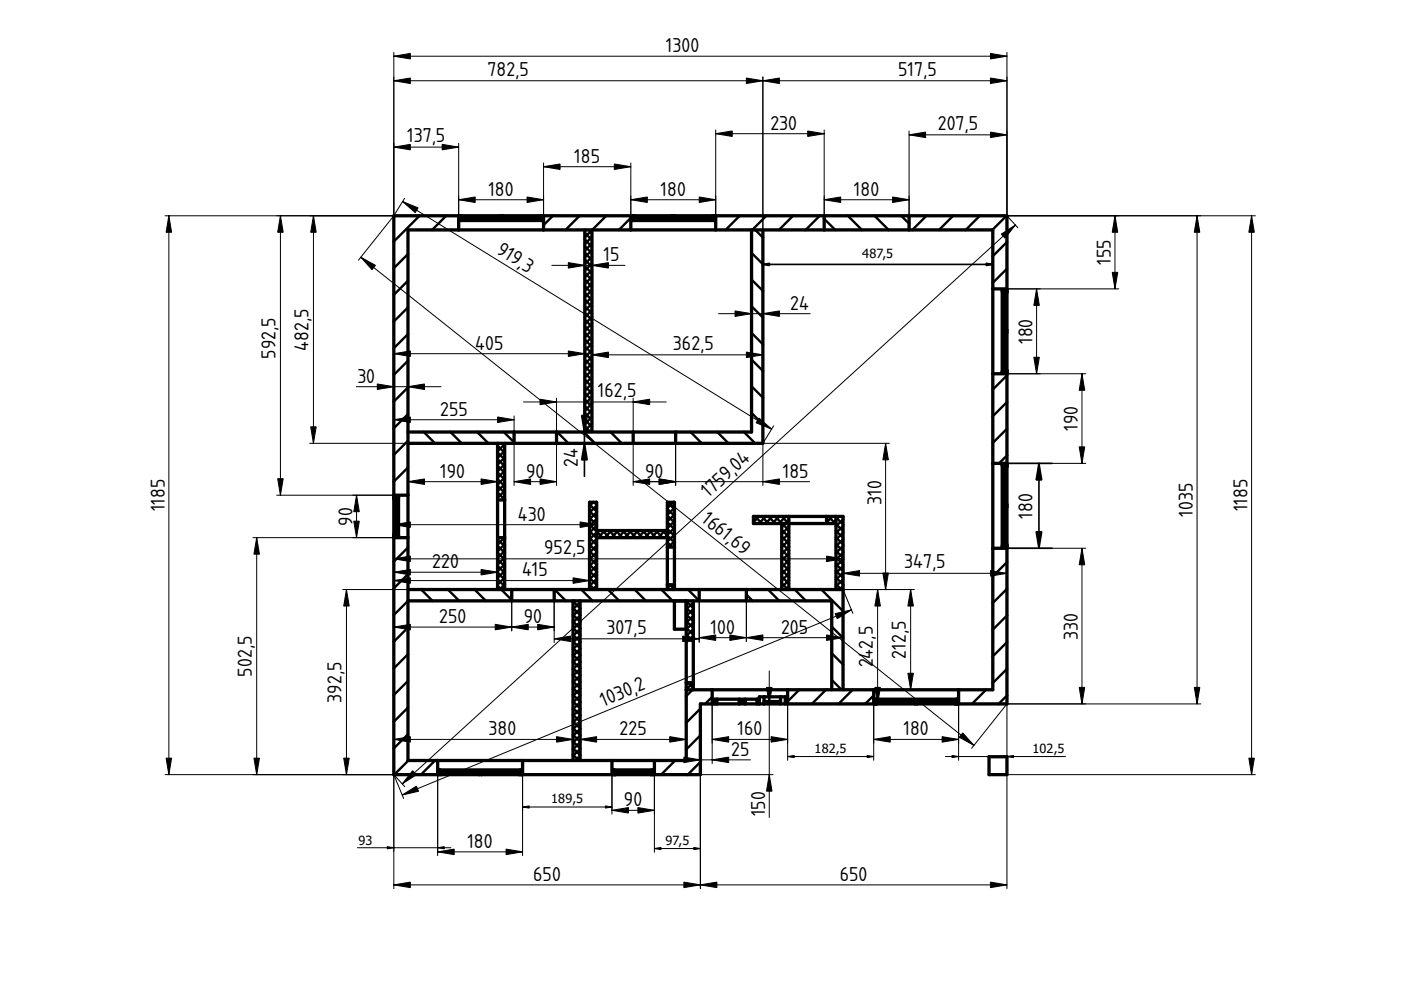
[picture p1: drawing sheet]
<svg xmlns="http://www.w3.org/2000/svg" width="297mm" height="210mm" viewBox="0 0 297 210" stroke-linecap="round" stroke-linejoin="round" font-family="sans-serif">
<path d="M86.5 53.9l-3 3M86.5 59.5l-3 3M89 45.7l-5.5 5.5M94.6 45.7l-3 3M86.5 65.2l-3 3M86.5 70.8l-3 3M86.5 76.5l-3 3M86.5 82.1l-3 3M86.5 87.8l-3 3M86.5 93.5l-3 3M86.5 99.1l-3 3M86.5 104.8l-.2 .2" fill="none" stroke="#000" stroke-width=".5"/>
<path d="M83.5 114h3v47.2h6.3v3h-9.3z" fill-rule="evenodd" fill="#fff"/>
<path d="M86.5 116.1l-3 3M86.5 121.7l-3 3M86.5 127.4l-3 3M86.5 133.1l-3 3M86.5 138.7l-3 3M86.5 144.4l-3 3M86.5 150l-3 3M86.5 155.7l-3 3M86.6 161.2l-3 3M92.2 161.2l-3 3" fill="none" stroke="#000" stroke-width=".5"/>
<g fill="#fff">
<path d="M126.5 114h15v11h-15z" fill-rule="evenodd"/>
<path d="M159.3 48.7h2.4v45.3h-18.5v-2.4h16.1z" fill-rule="evenodd"/>
</g>
<path d="M159.3 59.3l2.4 2.4M159.3 53.6l2.4 2.4M160.1 48.7l1.6 1.7M159.3 76.2l2.4 2.4M159.3 70.6l2.4 2.4M159.3 64.9l2.4 2.4M146.4 91.6l2.4 2.4M152.1 91.6l2.4 2.4M157.7 91.6l2.4 2.4M159.3 87.6l2.4 2.4M159.3 81.9l2.4 2.4" fill="none" stroke="#000" stroke-width=".5"/>
<g fill="#fff">
<path d="M167.2 111h10v14h-10z" fill-rule="evenodd"/>
<path d="M210.5 116.2h3v33h-10.3v-3h7.3z" fill-rule="evenodd"/>
</g>
<path d="M210.8 116.2l-.3 .3M213.5 119.2l-3 3M213.5 124.8l-3 3M213.5 130.5l-3 3M213.5 136.2l-3 3M203.4 146.2l-.2 .2M209.1 146.2l-3 3M213.5 141.8l-3 3M213.5 147.5l-1.8 1.7" fill="none" stroke="#000" stroke-width=".5"/>
<path d="M192.7 45.7h20.8v15.5h-3v-12.5h-17.8z" fill-rule="evenodd" fill="#fff"/>
<path d="M196.4 45.7l-3 3M202.1 45.7l-3 3M207.7 45.7l-3 3M213.4 45.7l-3 3M213.5 51.3l-3 3M213.5 57l-3 3" fill="none" stroke="#000" stroke-width=".5"/>
<path d="M158.2 125h20.5v21.2h-2.4v-18.8h-18.1z" fill-rule="evenodd" fill="#fff"/>
<path d="M158.2 126.1l1.4 1.3M162.8 125l2.4 2.4M168.5 125l2.4 2.4M174.2 125l4.5 4.6M176.3 138.5l2.4 2.4M176.3 132.8l2.4 2.4M176.3 144.2l2.1 2" fill="none" stroke="#000" stroke-width=".5"/>
<path d="M145.5 146.2h5.5v3h-2.5v15h-9.8v-3h6.8z" fill-rule="evenodd" fill="#fff"/>
<path d="M146.8 146.2l-1.3 1.4M148.5 150.2l-3 3M148.5 155.9l-3 3M151 147.7l-1.5 1.5M143.2 161.2l-3 3M148.5 161.6l-2.7 2.6" fill="none" stroke="#000" stroke-width=".5"/>
<path d="M117.5 125h30.7v2.4h-30.7z" fill-rule="evenodd" fill="#fff"/>
<path d="M117.6 125l2.4 2.4M123.2 125l2.4 2.4M128.9 125l2.4 2.4M134.6 125l2.4 2.4M140.2 125l2.4 2.4M145.9 125l2.3 2.4" fill="none" stroke="#000" stroke-width=".5"/>
<path d="M151.7 45.7h23v3h-23z" fill-rule="evenodd" fill="#fff"/>
<path d="M156.8 45.7l-3 3M162.5 45.7l-3 3M168.1 45.7l-3 3M173.8 45.7l-3 3" fill="none" stroke="#000" stroke-width=".5"/>
<path d="M124 48.7h1.5v42.8h-1.5z" fill-rule="evenodd" fill="#fff"/>
<g fill="none" stroke="#000" stroke-width=".5">
<path d="M124 59.3l1.5 1.5M124 57.9l1.5 1.5M124 56.5l1.5 1.5M124 55l1.5 1.5M124 53.6l1.5 1.5M124 52.2l1.5 1.5M124 50.8l1.5 1.5M124 49.4l1.5 1.5M124.1 48.7l-.1 .2M124.8 48.7l.7 .8M125.5 48.8l-1.5 1.5M125.5 50.2l-1.5 1.5"/>
<path d="M125.5 51.6l-1.5 1.5M125.5 53l-1.5 1.5M125.5 54.5l-1.5 1.5M125.5 55.9l-1.5 1.5M125.5 57.3l-1.5 1.5M125.5 58.7l-1.5 1.5M124 79.1l1.5 1.5M124 77.7l1.5 1.5M124 76.3l1.5 1.5M124 74.8l1.5 1.5M124 73.4l1.5 1.5M124 72l1.5 1.5"/>
<path d="M124 70.6l1.5 1.5M124 69.2l1.5 1.5M124 67.8l1.5 1.5M124 66.4l1.5 1.5M124 64.9l1.5 1.5M124 63.5l1.5 1.5M124 62.1l1.5 1.5M124 60.7l1.5 1.5M125.5 60.1l-1.5 1.5M125.5 61.5l-1.5 1.5M125.5 62.9l-1.5 1.5M125.5 64.4l-1.5 1.5"/>
<path d="M125.5 65.8l-1.5 1.5M125.5 67.2l-1.5 1.5M125.5 68.6l-1.5 1.5M125.5 70l-1.5 1.5M125.5 71.4l-1.5 1.5M125.5 72.8l-1.5 1.5M125.5 74.3l-1.5 1.5M125.5 75.7l-1.5 1.5M125.5 77.1l-1.5 1.5M125.5 78.5l-1.5 1.5M125.5 79.9l-1.5 1.5M124 90.4l1.1 1.1"/>
<path d="M124 89l1.5 1.5M124 87.6l1.5 1.5M124 86.2l1.5 1.5M124 84.7l1.5 1.5M124 83.3l1.5 1.5M124 81.9l1.5 1.5M124 80.5l1.5 1.5M125.5 81.3l-1.5 1.5M125.5 82.7l-1.5 1.5M125.5 84.2l-1.5 1.5M125.5 85.6l-1.5 1.5M125.5 87l-1.5 1.5"/>
<path d="M125.5 88.4l-1.5 1.5M125.5 89.8l-1.5 1.5M125.5 91.2l-.3 .3"/>
</g>
<path d="M210.5 79.2h3v19h-3z" fill-rule="evenodd" fill="#fff"/>
<path d="M213.5 79.6l-3 3M213.5 85.3l-3 3M213.5 90.9l-3 3M213.5 96.6l-1.7 1.6" fill="none" stroke="#000" stroke-width=".5"/>
<g fill="#fff">
<path d="M110.8 161.2h18.9v3h-18.9z" fill-rule="evenodd"/>
<path d="M115.2 45.7h18.5v3h-18.5z" fill-rule="evenodd"/>
</g>
<path d="M117.2 45.7l-2 2M122.9 45.7l-3 3M128.5 45.7l-3 3M133.7 46.2l-2.5 2.5" fill="none" stroke="#000" stroke-width=".5"/>
<path d="M167 146.2h18.2v3h-18.2z" fill-rule="evenodd" fill="#fff"/>
<path d="M169.5 146.2l-2.5 2.5M175.1 146.2l-3 3M180.8 146.2l-3 3M185.2 147.4l-1.8 1.8" fill="none" stroke="#000" stroke-width=".5"/>
<path d="M174.7 45.7h18v3h-18z" fill-rule="evenodd" fill="#fff"/>
<path d="M174.7 46.4l2.4 2.3M179.8 45.7l3 3M185.4 45.7l3 3M191.1 45.7l1.6 1.7" fill="none" stroke="#000" stroke-width=".5"/>
<path d="M86.5 91.6h22.5v2.4h-22.5z" fill-rule="evenodd" fill="#fff"/>
<path d="M86.5 93.9l.1 .1M89.8 91.6l2.4 2.4M95.5 91.6l2.4 2.4M101.2 91.6l2.4 2.4M106.8 91.6l2.2 2.2" fill="none" stroke="#000" stroke-width=".5"/>
<path d="M86.5 125h22v2.4h-22z" fill-rule="evenodd" fill="#fff"/>
<path d="M89.3 125l2.4 2.4M95 125l2.4 2.4M100.6 125l2.4 2.4M106.3 125l2.2 2.2" fill="none" stroke="#000" stroke-width=".5"/>
<path d="M121.5 127.4h1.5v33.8h-1.5z" fill-rule="evenodd" fill="#fff"/>
<g fill="none" stroke="#000" stroke-width=".5">
<path d="M121.5 138.8l1.5 1.5M121.5 137.4l1.5 1.5M121.5 136l1.5 1.5M121.5 134.6l1.5 1.5M121.5 133.1l1.5 1.5M121.5 131.7l1.5 1.5M121.5 130.3l1.5 1.5M121.5 128.9l1.5 1.5M121.5 127.5l1.5 1.5M121.9 127.4l-.4 .4M122.8 127.4l.2 .2M123 127.7l-1.5 1.5"/>
<path d="M123 129.1l-1.5 1.5M123 130.5l-1.5 1.5M123 131.9l-1.5 1.5M123 133.3l-1.5 1.5M123 134.7l-1.5 1.5M123 136.2l-1.5 1.5M123 137.6l-1.5 1.5M123 139l-1.5 1.5M121.5 158.6l1.5 1.5M121.5 157.2l1.5 1.5M121.5 155.8l1.5 1.5M121.5 154.4l1.5 1.5"/>
<path d="M121.5 152.9l1.5 1.5M121.5 151.5l1.5 1.5M121.5 150.1l1.5 1.5M121.5 148.7l1.5 1.5M121.5 147.3l1.5 1.5M121.5 145.9l1.5 1.5M121.5 144.5l1.5 1.5M121.5 143l1.5 1.5M121.5 141.6l1.5 1.5M121.5 140.2l1.5 1.5M123 140.4l-1.5 1.5M123 141.8l-1.5 1.5"/>
<path d="M123 143.2l-1.5 1.5M123 144.6l-1.5 1.5M123 146.1l-1.5 1.5M123 147.5l-1.5 1.5M123 148.9l-1.5 1.5M123 150.3l-1.5 1.5M123 151.7l-1.5 1.5M123 153.1l-1.5 1.5M123 154.5l-1.5 1.5M123 156l-1.5 1.5M123 157.4l-1.5 1.5M123 158.8l-1.5 1.5"/>
<path d="M121.5 160l1.2 1.2M123 160.2l-1.1 1"/>
</g>
<path d="M118 91.6h16.2v2.4h-16.2z" fill-rule="evenodd" fill="#fff"/>
<path d="M118.1 91.6l2.4 2.4M123.8 91.6l2.4 2.4M129.4 91.6l2.4 2.4" fill="none" stroke="#000" stroke-width=".5"/>
<g fill="#fff">
<path d="M210.5 98.2h3v.3h-1v17.5h1v.2h-3z" fill-rule="evenodd"/>
<path d="M185.2 146.2h18v3h-.2v-1h-17.5v1h-.3z" fill-rule="evenodd"/>
<path d="M210.5 61.2h3v.3h-1v17.5h1v.2h-3z" fill-rule="evenodd"/>
<path d="M133.7 45.7h.3v1h17.5v-1h.2v3h-18z" fill-rule="evenodd"/>
<path d="M97.2 45.7h.3v1h17.5v-1h.2v3h-18z" fill-rule="evenodd"/>
<path d="M92.8 161.2h18v3h-.3v-1h-17.5v1h-.2z" fill-rule="evenodd"/>
<path d="M151 146.2h16v3h-.5v-1.5h-5.5v.5h-9.5v1h-.5z" fill-rule="evenodd"/>
<path d="M125 106.5h1.5v18.5h-1.5z" fill-rule="evenodd"/>
</g>
<g fill="none" stroke="#000" stroke-width=".5">
<path d="M125 119.7l1.5 1.5M125 118.3l1.5 1.5M125 116.9l1.5 1.5M125 115.4l1.5 1.5M125 114l1.5 1.5M125 112.6l1.5 1.5M125 111.2l1.5 1.5M125 109.8l1.5 1.5M125 108.4l1.5 1.5M125 107l1.5 1.5M125.8 106.5l-.8 .8M126 106.5l.5 .5"/>
<path d="M126.5 107.2l-1.5 1.5M126.5 108.6l-1.5 1.5M126.5 110l-1.5 1.5M126.5 111.4l-1.5 1.5M126.5 112.9l-1.5 1.5M126.5 114.3l-1.5 1.5M126.5 115.7l-1.5 1.5M126.5 117.1l-1.5 1.5M126.5 118.5l-1.5 1.5M126.5 119.9l-1.5 1.5M125 123.9l1.1 1.1M125 122.5l1.5 1.5"/>
<path d="M125 121.1l1.5 1.5M126.5 121.3l-1.5 1.5M126.5 122.8l-1.5 1.5M126.5 124.2l-.8 .8"/>
</g>
<g fill="#fff">
<path d="M148.2 125h10v2.4h-10z" fill-rule="evenodd"/>
<path d="M177.2 109.5h1.5v15.5h-1.5z" fill-rule="evenodd"/>
</g>
<g fill="none" stroke="#000" stroke-width=".5">
<path d="M177.2 119.6l1.5 1.5M177.2 118.2l1.5 1.5M177.2 116.8l1.5 1.5M177.2 115.4l1.5 1.5M177.2 113.9l1.5 1.5M177.2 112.5l1.5 1.5M177.2 111.1l1.5 1.5M177.2 109.7l1.5 1.5M177.9 109.5l-.7 .7M178.4 109.5l.3 .3M178.7 110.1l-1.5 1.5M178.7 111.5l-1.5 1.5"/>
<path d="M178.7 112.9l-1.5 1.5M178.7 114.3l-1.5 1.5M178.7 115.8l-1.5 1.5M178.7 117.2l-1.5 1.5M178.7 118.6l-1.5 1.5M177.2 123.8l1.2 1.2M177.2 122.4l1.5 1.5M177.2 121l1.5 1.5M178.7 120l-1.5 1.5M178.7 121.4l-1.5 1.5M178.7 122.8l-1.5 1.5M178.7 124.2l-.7 .8"/>
</g>
<path d="M126.5 112.5h15v1.5h-15z" fill-rule="evenodd" fill="#fff"/>
<g fill="none" stroke="#000" stroke-width=".5">
<path d="M126.5 112.7l1.3 1.3M126.9 112.5l-.4 .4M127.7 112.5l1.5 1.5M128.3 112.5l-1.5 1.5M129.1 112.5l1.5 1.5M129.7 112.5l-1.5 1.5M130.5 112.5l1.5 1.5M131.1 112.5l-1.5 1.5M132 112.5l1.5 1.5M132.5 112.5l-1.5 1.5M133.4 112.5l1.5 1.5M133.9 112.5l-1.5 1.5"/>
<path d="M134.8 112.5l1.5 1.5M135.3 112.5l-1.5 1.5M136.2 112.5l1.5 1.5M136.8 112.5l-1.5 1.5M137.6 112.5l1.5 1.5M138.2 112.5l-1.5 1.5M139 112.5l1.5 1.5M139.6 112.5l-1.5 1.5M140.4 112.5l1.1 1.1M141 112.5l-1.5 1.5M141.5 113.4l-.6 .6"/>
</g>
<g fill="#fff">
<path d="M134.2 91.6h9v2.4h-9z" fill-rule="evenodd"/>
<path d="M108.5 125h9v2.4h-9z" fill-rule="evenodd"/>
<path d="M109 91.6h9v2.4h-9z" fill-rule="evenodd"/>
<path d="M165.7 111h1.5v14h-1.5z" fill-rule="evenodd"/>
</g>
<g fill="none" stroke="#000" stroke-width=".5">
<path d="M165.7 119.4l1.5 1.5M165.7 118l1.5 1.5M165.7 116.6l1.5 1.5M165.7 115.2l1.5 1.5M165.7 113.8l1.5 1.5M165.7 112.3l1.5 1.5M165.8 111l1.4 1.4M166.5 111l-.8 .8M167.2 111h.1M167.2 111.7l-1.5 1.5M167.2 113.1l-1.5 1.5M167.2 114.5l-1.5 1.5"/>
<path d="M167.2 115.9l-1.5 1.5M167.2 117.4l-1.5 1.5M167.2 118.8l-1.5 1.5M165.7 123.7l1.4 1.3M165.7 122.2l1.5 1.5M165.7 120.8l1.5 1.5M167.2 120.2l-1.5 1.5M167.2 121.6l-1.5 1.5M167.2 123l-1.5 1.5M167.2 124.4l-.5 .6"/>
</g>
<g fill="#fff">
<path d="M83.5 105h3v9h-3v-.3h1v-8.5h-1z" fill-rule="evenodd"/>
<path d="M129.7 161.2h9v3h-.2v-1h-8.5v1h-.3z" fill-rule="evenodd"/>
<path d="M105.5 94h1.5v12h-1.5z" fill-rule="evenodd"/>
</g>
<g fill="none" stroke="#000" stroke-width=".5">
<path d="M105.5 98.8l1.5 1.5M105.5 97.4l1.5 1.5M105.5 95.9l1.5 1.5M105.5 94.5l1.5 1.5M105.8 94l-.3 .3M106.4 94l.6 .6M107 94.2l-1.5 1.5M107 95.6l-1.5 1.5M107 97l-1.5 1.5M107 98.4l-1.5 1.5M107 99.8l-1.5 1.5M105.5 105.8l.2 .2"/>
<path d="M105.5 104.4l1.5 1.5M105.5 103l1.5 1.5M105.5 101.6l1.5 1.5M105.5 100.2l1.5 1.5M107 101.2l-1.5 1.5M107 102.7l-1.5 1.5M107 104.1l-1.5 1.5M107 105.5l-.5 .5"/>
</g>
<path d="M105.5 114h1.5v11h-1.5z" fill-rule="evenodd" fill="#fff"/>
<g fill="none" stroke="#000" stroke-width=".5">
<path d="M105.5 120l1.5 1.5M105.5 118.6l1.5 1.5M105.5 117.2l1.5 1.5M105.5 115.7l1.5 1.5M105.5 114.3l1.5 1.5M105.6 114l-.1 .1M106.6 114l.4 .4M107 114l-1.5 1.5M107 115.4l-1.5 1.5M107 116.8l-1.5 1.5M107 118.2l-1.5 1.5M107 119.6l-1.5 1.5"/>
<path d="M105.5 124.2l.8 .8M105.5 122.8l1.5 1.5M105.5 121.4l1.5 1.5M107 121l-1.5 1.5M107 122.5l-1.5 1.5M107 123.9l-1.1 1.1"/>
</g>
<g fill="#fff">
<path d="M143 127.4h2.5v6h-2.5z" fill-rule="evenodd"/>
<path d="M209.7 160.4h3.8v3.8h-3.8z" fill-rule="evenodd"/>
<path d="M141.5 106.5h1.5v9.5h-1.5z" fill-rule="evenodd"/>
</g>
<g fill="none" stroke="#000" stroke-width=".5">
<path d="M141.5 115l1 1M141.5 113.6l1.5 1.5M141.5 112.1l1.5 1.5M141.5 110.7l1.5 1.5M141.5 109.3l1.5 1.5M141.5 107.9l1.5 1.5M141.5 106.5l1.5 1.5M142.8 106.5l-1.3 1.3M142.9 106.5l.1 .1M143 107.7l-1.5 1.5M143 109.1l-1.5 1.5M143 110.5l-1.5 1.5"/>
<path d="M143 111.9l-1.5 1.5M143 113.3l-1.5 1.5M143 114.7l-1.3 1.3"/>
</g>
<g fill="#fff">
<path d="M145.5 135.7h1.5v9h-1.5z" fill-rule="evenodd"/>
<path d="M145.5 127.4h1.5v8.3h-1.5z" fill-rule="evenodd"/>
</g>
<g fill="none" stroke="#000" stroke-width=".5">
<path d="M145.5 134.5l1.2 1.2M145.5 133.1l1.5 1.5M145.5 131.7l1.5 1.5M145.5 130.3l1.5 1.5M145.5 128.9l1.5 1.5M145.5 127.5l1.5 1.5M145.9 127.4l-.4 .4M146.9 127.4l.1 .1M147 127.7l-1.5 1.5M147 129.1l-1.5 1.5M147 130.5l-1.5 1.5M147 132l-1.5 1.5"/>
<path d="M147 133.4l-1.5 1.5M147 134.8l-1 .9"/>
</g>
<g fill="#fff">
<path d="M167.2 109.5h8v1.5h-8z" fill-rule="evenodd"/>
<path d="M141.5 116h1.5v8h-1.5z" fill-rule="evenodd"/>
<path d="M105.5 106h1.5v8h-1.5z" fill-rule="evenodd"/>
<path d="M159.7 109.5h7.5v1.5h-7.5z" fill-rule="evenodd"/>
</g>
<g fill="none" stroke="#000" stroke-width=".5">
<path d="M159.7 110.6l.5 .4M160.1 109.5l1.5 1.5M161 109.5l-1.3 1.2M161.5 109.5l1.5 1.5M162.4 109.5l-1.5 1.5M162.9 109.5l1.5 1.5M163.8 109.5l-1.5 1.5M164.3 109.5l1.5 1.5M165.2 109.5l-1.5 1.5M165.7 109.5l1.5 1.5M166.6 109.5l-1.5 1.5M167.1 109.5l.1 .1"/>
<path d="M167.2 110.3l-.7 .7"/>
</g>
<g fill="#fff">
<path d="M93.3 163.2h17v.5h-17z" fill-rule="evenodd"/>
<path d="M185.7 148.2h17v.5h-17z" fill-rule="evenodd"/>
<path d="M97.7 46.2h17v.5h-17z" fill-rule="evenodd"/>
<path d="M134.2 46.2h17v.5h-17z" fill-rule="evenodd"/>
<path d="M212.5 98.7h.5v17h-.5z" fill-rule="evenodd"/>
<path d="M212.5 61.7h.5v17h-.5z" fill-rule="evenodd"/>
<path d="M152 148.2h4.7v1h-4.7z" fill-rule="evenodd"/>
<path d="M143 45.7h8v.5h-8z" fill-rule="evenodd"/>
<path d="M213 99h.5v8h-.5z" fill-rule="evenodd"/>
<path d="M84 105.5h.5v8h-.5z" fill-rule="evenodd"/>
<path d="M93.5 163.7h8v.5h-8z" fill-rule="evenodd"/>
<path d="M98 45.7h8v.5h-8z" fill-rule="evenodd"/>
<path d="M194.5 148.7h8v.5h-8z" fill-rule="evenodd"/>
<path d="M213 107.5h.5v8h-.5z" fill-rule="evenodd"/>
<path d="M186 148.7h8v.5h-8z" fill-rule="evenodd"/>
<path d="M102 163.7h8v.5h-8z" fill-rule="evenodd"/>
<path d="M134.5 45.7h8v.5h-8z" fill-rule="evenodd"/>
<path d="M213 62h.5v8h-.5z" fill-rule="evenodd"/>
<path d="M213 70.5h.5v8h-.5z" fill-rule="evenodd"/>
<path d="M106.5 45.7h8v.5h-8z" fill-rule="evenodd"/>
<path d="M130.2 163.2h8v.5h-8z" fill-rule="evenodd"/>
<path d="M83.5 105.7h.5v7.5h-.5z" fill-rule="evenodd"/>
<path d="M130.5 163.7h7.5v.5h-7.5z" fill-rule="evenodd"/>
<path d="M162 147.7h3.5v1h-3.5z" fill-rule="evenodd"/>
<path d="M175.2 109.5h2v1.5h-2z" fill-rule="evenodd"/>
</g>
<path d="M175.2 110.5l.5 .5M175.6 109.5l1.5 1.5M176.5 109.5l-1.3 1.3M177 109.5l.2 .2M177.2 110.2l-.8 .8" fill="none" stroke="#000" stroke-width=".5"/>
<g fill="#fff">
<path d="M158 148.2h2.5v1h-2.5z" fill-rule="evenodd"/>
<path d="M145.5 144.7h1.5v1.5h-1.5z" fill-rule="evenodd"/>
</g>
<path d="M145.5 145.8l.4 .4M145.5 144.7v.1M145.8 144.7l1.2 1.2M146.9 144.7l-1.4 1.5M147 146.1l-.2 .1" fill="none" stroke="#000" stroke-width=".5"/>
<g fill="#fff">
<path d="M162 148.7h3.5v.5h-3.5z" fill-rule="evenodd"/>
<path d="M161 147.7h1v1.5h-1z" fill-rule="evenodd"/>
<path d="M165.5 147.7h1v1.5h-1z" fill-rule="evenodd"/>
<path d="M141.5 124h1.5v1h-1.5z" fill-rule="evenodd"/>
</g>
<path d="M141.5 124.9l.1 .1M142 124l1 1M142.2 124l-.7 .7M143 124.6l-.4 .4" fill="none" stroke="#000" stroke-width=".5"/>
<g fill="#fff">
<path d="M156.7 148.7h1.3v.5h-1.3z" fill-rule="evenodd"/>
<path d="M156.7 148.2h1.3v.5h-1.3z" fill-rule="evenodd"/>
<path d="M151.5 148.2h.5v1h-.5z" fill-rule="evenodd"/>
<path d="M160.5 148.2h.5v1h-.5z" fill-rule="evenodd"/>
<path d="M93 163.2h.3v1h-.3z" fill-rule="evenodd"/>
<path d="M110.3 163.2h.2v1h-.2z" fill-rule="evenodd"/>
<path d="M194 148.7h.5v.5h-.5z" fill-rule="evenodd"/>
<path d="M83.5 113.5h1v.2h-1z" fill-rule="evenodd"/>
<path d="M138.2 163.2h.3v1h-.3z" fill-rule="evenodd"/>
<path d="M101.5 163.7h.5v.5h-.5z" fill-rule="evenodd"/>
<path d="M151.2 45.7h.3v1h-.3z" fill-rule="evenodd"/>
<path d="M134 45.7h.2v1h-.2z" fill-rule="evenodd"/>
<path d="M212.5 78.7h1v.3h-1z" fill-rule="evenodd"/>
<path d="M212.5 61.5h1v.2h-1z" fill-rule="evenodd"/>
<path d="M130 163.2h.2v1h-.2z" fill-rule="evenodd"/>
<path d="M213 70h.5v.5h-.5z" fill-rule="evenodd"/>
<path d="M106 45.7h.5v.5h-.5z" fill-rule="evenodd"/>
<path d="M212.5 115.7h1v.3h-1z" fill-rule="evenodd"/>
<path d="M212.5 98.5h1v.2h-1z" fill-rule="evenodd"/>
<path d="M97.5 45.7h.2v1h-.2z" fill-rule="evenodd"/>
<path d="M114.7 45.7h.3v1h-.3z" fill-rule="evenodd"/>
<path d="M142.5 45.7h.5v.5h-.5z" fill-rule="evenodd"/>
<path d="M213 107h.5v.5h-.5z" fill-rule="evenodd"/>
<path d="M83.5 105.2h1v.3h-1z" fill-rule="evenodd"/>
<path d="M185.5 148.2h.2v1h-.2z" fill-rule="evenodd"/>
<path d="M202.7 148.2h.3v1h-.3z" fill-rule="evenodd"/>
<path d="M130.2 163.7h.3v.5h-.3z" fill-rule="evenodd"/>
<path d="M93.3 163.7h.2v.5h-.2z" fill-rule="evenodd"/>
<path d="M110 163.7h.3v.5h-.3z" fill-rule="evenodd"/>
<path d="M83.5 113.2h.5v.3h-.5z" fill-rule="evenodd"/>
<path d="M138 163.7h.2v.5h-.2z" fill-rule="evenodd"/>
<path d="M213 115.5h.5v.2h-.5z" fill-rule="evenodd"/>
<path d="M213 98.7h.5v.3h-.5z" fill-rule="evenodd"/>
<path d="M114.5 45.7h.2v.5h-.2z" fill-rule="evenodd"/>
<path d="M185.7 148.7h.3v.5h-.3z" fill-rule="evenodd"/>
<path d="M213 78.5h.5v.2h-.5z" fill-rule="evenodd"/>
<path d="M213 61.7h.5v.3h-.5z" fill-rule="evenodd"/>
<path d="M97.7 45.7h.3v.5h-.3z" fill-rule="evenodd"/>
<path d="M134.2 45.7h.3v.5h-.3z" fill-rule="evenodd"/>
<path d="M151 45.7h.2v.5h-.2z" fill-rule="evenodd"/>
<path d="M202.5 148.7h.2v.5h-.2z" fill-rule="evenodd"/>
<path d="M83.5 105.5h.5v.2h-.5z" fill-rule="evenodd"/>
<path d="M202.7 149.2h.3z" fill-rule="evenodd"/>
<path d="M185.5 149.2h.2z" fill-rule="evenodd"/>
</g>
<g fill="none" stroke="#000" stroke-width=".7">
<path d="M83.5 45.7h130v103.5h-65v15h-65zM97.2 45.7v3M97.5 45.7v1h17.5v-1M97.7 46.2h17M97.7 45.7v1M98 45.7v.5M106 45.7v.5M106.5 45.7v.5M114.5 45.7v.5M114.7 45.7v1M115.2 45.7v3M124 48.7v42.8h1.5v-42.8"/>
<path d="M133.7 45.7v3M134 45.7v1h17.5v-1M134.2 45.7v1M134.2 46.2h17M134.5 45.7v.5M142.5 45.7v.5M143 45.7v.5M151 45.7v.5M151.2 45.7v1M151.7 45.7v3M159.3 48.7v42.9h-72.8M161.7 48.7v45.3h-75.2"/>
<path d="M174.7 45.7v3M192.7 45.7v3M210.5 79.2h3M210.5 61.2h3M212.5 78.7h1M212.5 61.7h1M213 61.7v17M213 78.5h.5M213 70.5h.5M213 70h.5M213 62h.5M213.5 61.5h-1v17.5h1"/>
<path d="M105.5 94v31M107 94v31M109 91.6v2.4M118 91.6v2.4M134.2 91.6v2.4M143.2 91.6v2.4M210.5 98.2h3M212.5 98.7h1M213 98.7v17M213 99h.5M213.5 98.5h-1v17.5h1M83.5 114h3"/>
<path d="M83.5 105h3M83.5 105.2h1v8.5h-1M83.5 105.5h1M83.5 113.5h1M83.5 105.7h.5M83.5 113.2h.5M84 105.5v8M105.5 114h1.5M105.5 106h1.5M126.5 114h15M126.5 112.5h15M141.5 116h1.5"/>
<path d="M165.7 111v14M167.2 109.5v15.5M175.2 109.5v1.5M177.2 111h-17.5v-1.5h19v36.7M177.2 109.5v15.5M210.5 116.2h3M212.5 115.7h1M213 115.5h.5M213 107.5h.5M213 107h.5M86.5 125h92.2M86.5 127.4h89.8v18.8"/>
<path d="M108.5 125v2.4M117.5 125v2.4M121.5 127.4v33.8M123 127.4v33.8M125 125v-18.5h1.5v18.5M141.5 125v-18.5h1.5v18.5M141.5 124h1.5M145.5 127.4h-2.5v6h2.5M145.5 127.4v33.8h-59v-112.5h124v97.5h-65M145.5 135.7h1.5M147 127.4v18.8M148.2 125v2.4"/>
<path d="M158.2 125v2.4M145.5 144.7h1.5M151 146.2v3M152 148.2v1M156.7 148.7h1.3M156.7 148.2v1M158 148.2v1M160.5 148.2v1M161 148.2h-9.5v1M161 149.2v-1.5h5.5v1.5M162 148.7h3.5M162 147.7v1.5"/>
<path d="M165.5 147.7v1.5M167 146.2v3M185.2 146.2v3M185.5 149.2h.2M185.5 149.2v-1h17.5v1M185.7 148.2v1M185.7 148.7h17M186 148.7v.5M194 148.7v.5M194.5 148.7v.5M202.5 148.7v.5M202.7 149.2h.3"/>
<path d="M202.7 148.2v1M203.2 146.2v3M92.8 161.2v3M93 164.2v-1h17.5v1M93.3 163.2v1M93.3 163.7h17M93.5 163.7v.5M101.5 163.7v.5M102 163.7v.5M110 163.7v.5M110.3 163.2v1M110.8 161.2v3"/>
<path d="M129.7 161.2v3M130 164.2v-1h8.5v1M130.2 163.7h8M130.2 163.2v1M130.5 163.7v.5M138 163.7v.5M138.2 163.2v1M138.7 161.2v3M209.7 160.4h3.8v3.8h-3.8z"/>
</g>
<g fill="none" stroke="#000" stroke-width=".21">
<path d="M83.5 11.9h130M83.5 11.1v34.6M83.5 17.1h130M161.7 16.3v59.7M213.5 11.1v34.6M83.5 31.2h13.7M97.2 30.4v18.3M115.2 35.3h18.5M115.2 34.5v14.2M133.7 34.5v14.2M151.7 28.3h23M151.7 27.5v21.2"/>
<path d="M174.7 27.5v21.2M192.7 28.6h20.8M192.7 27.8v20.9M35 45.7h48.5M35.8 45.7v118.5M59.5 45.7v59.3M66.5 45.7v48.3M76.5 54.5l130 103.5M83.5 48.7v27.1M83.5 45.7l-7.5 9.5M85.4 42.7l78.2 48.3M85.8 42.1l-2.3 3.6"/>
<path d="M97.2 42.3h18M117 56.3h15.5M124 48.7v27.1M125.5 48.7v27.3M133.7 42.3h18M159.3 48.7v18.6M174.7 42.3h18M213.5 45.7h52.7M213.5 45.7l2.3 2.6M215.3 47.7l-130 118.5M236.4 45.7v15.5M253.8 45.7v103.5"/>
<path d="M265.4 45.7v118.5M83.5 75h40.5M125.5 75.2h36.2M152.3 66.5h19.5M210.5 61.2h26.7M210.5 79.2h19.7M219.8 61.2v18M229.4 79.2v19M65.7 94h20.8M75.6 82h17.9M83.5 81.2v23.8M83.5 89h25.5"/>
<path d="M86.5 81.2v23.8h-27.8M109 88.2v14.7M111 85.2h30.2M118 84.4v18.5M134.2 84.4v7.2M134.2 94v8.9M143.2 94v8.9M161.7 94v8.9M161.7 94h26.9M164 90.3l-2.3 3.7M187.8 94v31M213.5 98.2h16.7"/>
<path d="M53.6 114h32.9M54.4 114v50.2M75.6 105v9M83.5 110.4v14.6M83.5 118.5h95.2M83.5 111.2h43M86.5 102.1h19M105.5 101.3v3.7M105.5 114v8.1M109 102.1h9M126.5 110.4v3.6M134.2 102.1h37.5"/>
<path d="M178.7 117.7v18.3M213.5 116.2h16.7M229.4 116.2v33M72.7 125h13.8M73.5 125v39.2M83.5 127.4v30.2M83.5 133h34M83.5 123.1h41.5M83.5 121.3h22M108.5 127.4v6.4M117.5 125v11.2M117.5 135.4h30.7"/>
<path d="M121.5 127.4v30.2M125 122.3v2.7M148.2 135.2h30.5M148.2 125v11.2M158.2 125v11M161.7 125h32.2M178.7 125l2.1 5.1M178.7 121.6h34.8M180.5 129.3l-95.2 39.3M186.1 125v24.2M193.1 125v21.2M213.5 120.8v4.2"/>
<path d="M83.5 156.8h38M123 156.8h22.5M123 156v5.2M145.5 156v5.2M151 156.8h16M151 146.2v15.7M163.1 142.2v31.1M163.9 149.2h-15.4v12.7M167 149.2h19.9M167 146.2v15M178.7 146.2h15.2M185.2 156.8h18"/>
<path d="M185.2 146.2v15M203.2 146.2v15M213.5 149.2v12M213.5 149.2h41.1M213.5 149.2l-7.5 9.5M35 164.2h48.5M75.8 179.7h19.8M83.5 164.2v24.2M83.5 164.2l2.3 2.6M83.5 164.2l2.1 5.1M92.8 161.2v20.2M110.8 161.2v20.2"/>
<path d="M110.8 171.1h18.9M129.7 171.8h9M129.7 161.2v11.4M138.7 161.2v19.5M138.7 179.9h9.8M141.5 161.1h17.6M163.9 164.2h-15.4v24.2M167 160.4h18.2M200.4 160.4h25.5M266.2 164.2h-52.7v24.2M83.5 187.6h130M92.8 180.6h18"/>
</g>
<g fill="#000" stroke="#000" stroke-width=".21">
<path d="M83.5 11.9l3.5-.6v1.2zM83.5 17.1l3.5-.6v1.2zM161.7 17.1l3.5-.6v1.2zM158.2 16.5l3.5 .6-3.5 .6zM210 11.3l3.5 .6-3.5 .6zM210 16.5l3.5 .6-3.5 .6zM83.5 31.2l3.5-.6v1.2zM93.7 30.6l3.5 .6-3.5 .6zM115.2 35.3l3.5-.5v1.1zM130.2 34.8l3.5 .5-3.5 .6zM151.7 28.3l3.5-.5v1.1zM171.2 27.8l3.5 .5-3.5 .6z"/>
<path d="M192.7 28.6l3.5-.6v1.2zM210 28l3.5 .6-3.5 .6zM35.8 45.7l.6 3.5h-1.2zM59.5 45.7l.5 3.5h-1.1zM66.5 45.7l.5 3.5h-1.1zM76.5 54.5l3.1 1.8-.7 .9zM85.4 42.7l3.2 1.4-.6 1zM97.2 42.3l3.5-.5v1.1zM111.7 41.8l3.5 .5-3.5 .6zM120.5 55.7l3.5 .6-3.5 .5zM125.5 56.3l3.5-.6v1.1zM133.7 42.3l3.5-.5v1.1z"/>
<path d="M148.2 41.8l3.5 .5-3.5 .6zM174.7 42.3l3.5-.5v1.1zM189.2 41.8l3.5 .5-3.5 .6zM212.3 49.6l3-1.9-2.2 2.8zM236.4 45.7l.6 3.5h-1.2zM253.8 45.7l.6 3.5h-1.2zM265.4 45.7l.5 3.5h-1.1zM83.5 75l3.5-.6v1.2zM120.5 74.4l3.5 .6-3.5 .6zM125.5 75.2l3.5-.5v1.1zM155.8 65.9l3.5 .6-3.5 .6zM161.7 66.5l3.5-.6v1.2z"/>
<path d="M158.2 74.7l3.5 .5-3.5 .6zM219.2 75.7h1.2l-.6 3.5zM219.8 61.2l.6 3.5h-1.2zM229.4 79.2l.6 3.5h-1.2zM235.8 57.7h1.2l-.6 3.5zM65.9 90.5h1.1l-.5 3.5zM80 81.4l3.5 .6-3.5 .6zM83.5 89l3.5-.6v1.2zM86.5 82l3.5-.6v1.2zM105.5 88.4l3.5 .6-3.5 .6zM114.5 84.6l3.5 .6-3.5 .6zM134.2 85.2l3.5-.6v1.2z"/>
<path d="M160.9 88.6l2.7 2.4-3.3-1.4zM187.8 94l.6 3.5h-1.2zM228.8 94.7h1.2l-.6 3.5zM54.4 114l.6 3.5h-1.2zM58.9 101.5h1.1l-.5 3.5zM75 110.5h1.2l-.6 3.5zM75.6 105l.6 3.5h-1.2zM83.5 118.5l3.5-.6v1.2zM83.5 111.2l3.5-.5v1.1zM86.5 102.1l3.5-.6v1.2zM102 101.5l3.5 .6-3.5 .6zM109 102.1l3.5-.6v1.2z"/>
<path d="M114.5 101.5l3.5 .6-3.5 .6zM123 110.7l3.5 .5-3.5 .6zM134.2 102.1l3.5-.6v1.2zM139.7 101.5l3.5 .6-3.5 .6zM161.7 102.1l3.5-.6v1.2zM175.2 117.9l3.5 .6-3.5 .6zM229.4 116.2l.6 3.5h-1.2zM73.5 125l.5 3.5h-1.1zM83.5 133l3.5-.6v1.1zM83.5 123.1l3.5-.6v1.2zM83.5 121.3l3.5-.6v1.2zM102 120.7l3.5 .6-3.5 .6z"/>
<path d="M108.5 133l3.5-.6v1.1zM105 132.4l3.5 .6-3.5 .5zM114 132.4l3.5 .6-3.5 .5zM117.5 135.4l3.5-.5v1.1zM121.5 122.5l3.5 .6-3.5 .6zM148.2 135.2l3.5-.6v1.2zM144.7 134.9l3.5 .5-3.5 .6zM154.7 134.6l3.5 .6-3.5 .6zM158.2 135.2l3.5-.6v1.2zM178.7 121.6l3.5-.6v1.1zM175.2 134.6l3.5 .6-3.5 .6zM177.1 130.1l3.4-.8-3 1.9z"/>
<path d="M186.1 125l.6 3.5h-1.2zM187.2 121.5h1.2l-.6 3.5zM193.1 125l.6 3.5h-1.2zM210 121l3.5 .6-3.5 .5zM83.5 156.8l3.5-.6v1.2zM118 156.2l3.5 .6-3.5 .6zM123 156.8l3.5-.6v1.2zM142 156.2l3.5 .6-3.5 .6zM151 156.8l3.5-.6v1.2zM162.5 145.7h1.2l-.6 3.5zM163.5 156.2l3.5 .6-3.5 .6zM185.2 156.8l3.5-.6v1.2z"/>
<path d="M185.5 145.7h1.2l-.6 3.5zM192.5 142.7h1.2l-.6 3.5zM199.7 156.2l3.5 .6-3.5 .6zM204.1 155.4l2.4 2.6-3.1-1.7zM228.8 145.7h1.2l-.6 3.5zM253.2 145.7h1.2l-.6 3.5zM35.2 160.7h1.2l-.6 3.5zM53.8 160.7h1.2l-.6 3.5zM72.9 160.7h1.1l-.5 3.5zM82.1 179.5l1.4 .2-1.4 .3zM85.3 168.6l3-1.9 .4 1.1zM87.5 163.4l.8 .9-3 1.9z"/>
<path d="M92.8 179.7l1.4-.2v.5zM110.8 171.1l1.4-.2v.4zM129.7 171.8l3.5-.6v1.2zM128.3 170.9l1.4 .2-1.4 .2zM135.2 171.2l3.5 .6-3.5 .6zM138.7 179.9l1.4-.2v.4zM147.1 179.7l1.4 .2-1.4 .2zM145 160.5l3.5 .6-3.5 .6zM151 161.1l3.5-.6v1.2zM163.1 164.2l.6 3.5h-1.2zM167 160.4l1.4-.2v.4zM183.8 160.2l1.4 .2-1.4 .2z"/>
<path d="M201.8 160.2l1.4 .2-1.4 .2zM213.5 160.4l1.4-.2v.4zM264.8 160.7h1.1l-.5 3.5zM83.5 187.6l3.5-.6v1.2zM92.8 180.6l3.5-.6v1.2zM107.3 180l3.5 .6-3.5 .6zM145 187l3.5 .6-3.5 .6zM148.5 187.6l3.5-.6v1.2zM210 187l3.5 .6-3.5 .6z"/>
</g>
<path d="M161.7 56.1h48.8M161.7 48.7v10.2M210.5 48.7v10.2M109 91.6h17.7M109 94h17.7M123.9 84.6v16.4M210.5 98.2h12.6M220.3 98.2v18M210.5 116.2h12.6" fill="none" stroke="#000" stroke-width=".35"/>
<path d="M161.7 56.1l1.4-.3v.5zM209.1 55.8l1.4 .3-1.4 .2zM123.3 88.1h1.2l-.6 3.5zM123.9 94l.6 3.5h-1.2zM220.3 98.2l.6 3.5h-1.2zM219.7 112.7h1.2l-.6 3.5z" fill="#000" stroke="#000" stroke-width=".35"/>
<g font-size="4">
<text x="141.2" y="11">1300</text>
<text x="103.4" y="16.1">782,5</text>
<text x="190.4" y="16.1">517,5</text>
<text x="163.3" y="27.5">230</text>
<text x="198.8" y="27.5">207,5</text>
<text x="86.3" y="30.1">137,5</text>
<text x="121.7" y="34.5">185</text>
<text x="103.5" y="41.5">180</text>
<text x="140" y="41.5">180</text>
<text x="181" y="41.5">180</text>
<text x="105.1" y="53.7" transform="rotate(32 105.1 53.7)">919,3</text>
<text x="127.9" y="55.4">15</text>
<text x="235.5" y="56.2" transform="rotate(-90 235.5 56.2)">155</text>
<text x="167.5" y="65.6">24</text>
<text x="58.4" y="76.1" transform="rotate(-90 58.4 76.1)">592,5</text>
<text x="65.4" y="74.4" transform="rotate(-90 65.4 74.4)">482,5</text>
<text x="100.7" y="74.1">405</text>
<text x="142.7" y="74.2">362,5</text>
<text x="218.9" y="72.9" transform="rotate(-90 218.9 72.9)">180</text>
<text x="75.8" y="81.1">30</text>
<text x="93.3" y="88.1">255</text>
<text x="126.8" y="84.2">162,5</text>
<text x="228.5" y="91.4" transform="rotate(-90 228.5 91.4)">190</text>
<text x="93.3" y="101.3">190</text>
<text x="111.5" y="101.3">90</text>
<text x="122.5" y="99.1" transform="rotate(-90 122.5 99.1)">24</text>
<text x="136.8" y="101.3">90</text>
<text x="166" y="101.3">185</text>
<text x="150.2" y="105.6" transform="rotate(-42 150.2 105.6)">1759,04</text>
<text x="186.9" y="107" transform="rotate(-90 186.9 107)">310</text>
<text x="34.9" y="108.4" transform="rotate(-90 34.9 108.4)">1185</text>
<text x="74.7" y="111.4" transform="rotate(-90 74.7 111.4)">90</text>
<text x="109.8" y="110.4">430</text>
<text x="148.6" y="110.6" transform="rotate(39 148.6 110.6)">1661,69</text>
<text x="218.9" y="109.9" transform="rotate(-90 218.9 109.9)">180</text>
<text x="252.9" y="109.6" transform="rotate(-90 252.9 109.6)">1035</text>
<text x="264.5" y="108.4" transform="rotate(-90 264.5 108.4)">1185</text>
<text x="115.4" y="117.4">952,5</text>
<text x="91.6" y="120.4">220</text>
<text x="110.7" y="122.2">415</text>
<text x="191.7" y="120.5">347,5</text>
<text x="93.1" y="132.1">250</text>
<text x="111" y="132.1">90</text>
<text x="128.6" y="134.4">307,5</text>
<text x="150.6" y="134.3">100</text>
<text x="165.6" y="134.3">205</text>
<text x="228.5" y="135.6" transform="rotate(-90 228.5 135.6)">330</text>
<text x="53.4" y="143.5" transform="rotate(-90 53.4 143.5)">502,5</text>
<text x="185" y="141.5" transform="rotate(-90 185 141.5)">242,5</text>
<text x="192" y="139.7" transform="rotate(-90 192 139.7)">212,5</text>
<text x="72.4" y="149" transform="rotate(-90 72.4 149)">392,5</text>
<text x="127.9" y="149.9" transform="rotate(-22 127.9 149.9)">1030,2</text>
<text x="103.6" y="155.9">380</text>
<text x="131.3" y="155.9">225</text>
<text x="156.3" y="155.9">160</text>
<text x="191.5" y="155.9">180</text>
<text x="155" y="160.2">25</text>
<text x="132.3" y="170.9">90</text>
<text x="162.2" y="173.1" transform="rotate(-90 162.2 173.1)">150</text>
<text x="99.1" y="179.7">180</text>
<text x="113" y="186.7">650</text>
<text x="178" y="186.7">650</text>
</g>
<g font-size="2.7">
<text x="182.8" y="54.8">487,5</text>
<text x="172.7" y="159.6">182,5</text>
<text x="218.9" y="159.6">102,5</text>
<text x="116.9" y="170.3">189,5</text>
<text x="76" y="179.1">93</text>
<text x="141.1" y="179.1">97,5</text>
</g>
</svg>
